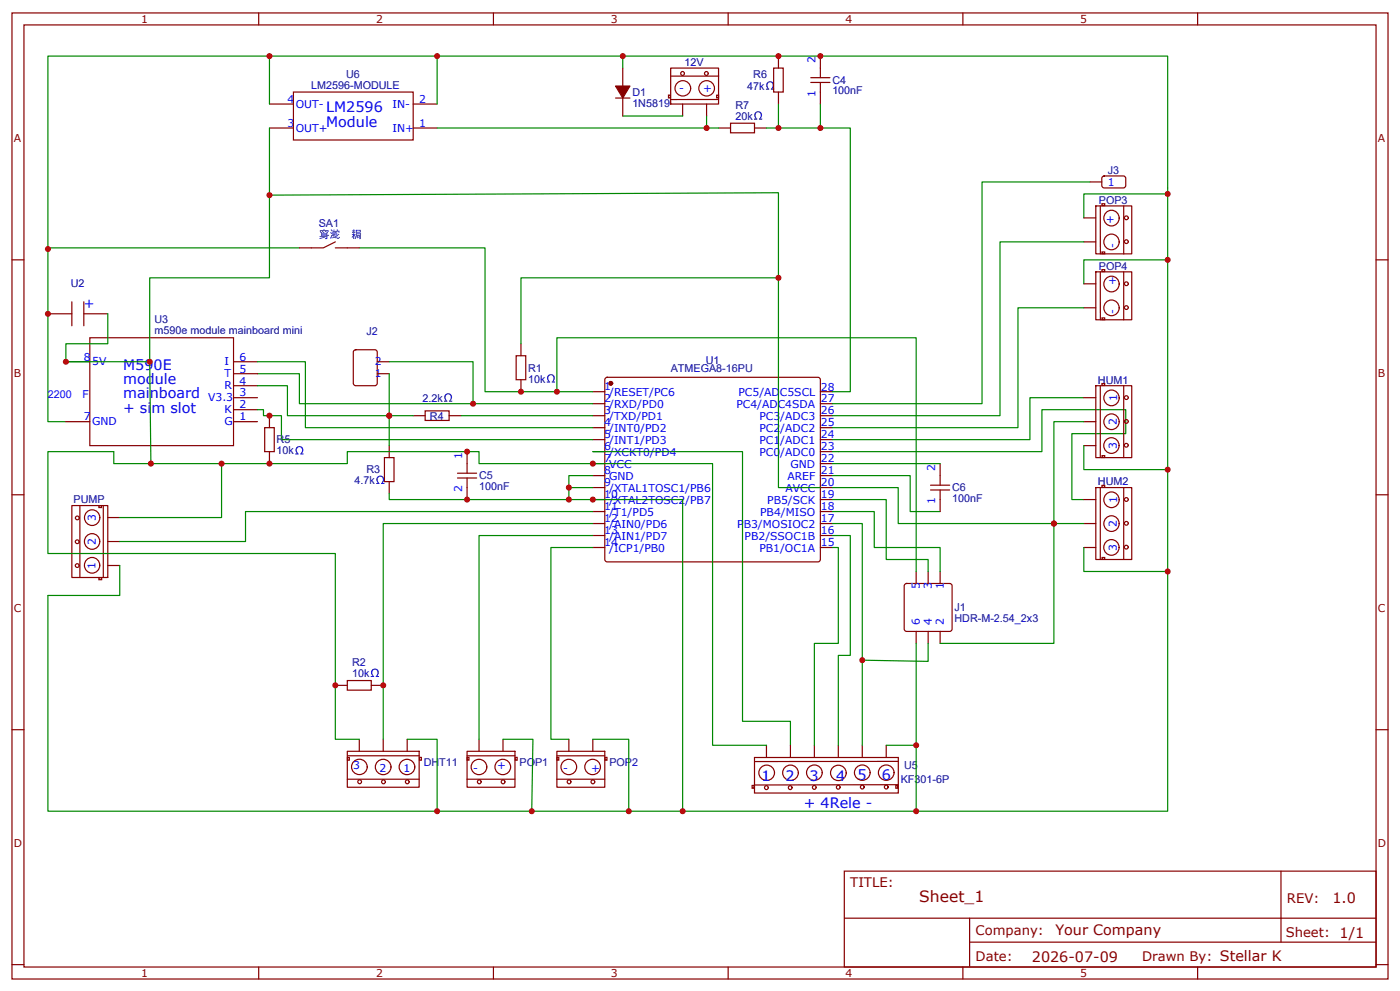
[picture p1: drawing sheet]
<svg xmlns="http://www.w3.org/2000/svg" width="412mm" height="292mm" viewBox="0 0 412 292" stroke-linecap="round" stroke-linejoin="round" font-family="sans-serif">
<!-- layer: Layer 1 -->
<g fill="none" stroke="#870000" stroke-width=".35">
<path d="M3.5 3.8h405.4v284.3h-405.4zM7.1 7.3h398.2v277.3h-398.2zM76.2 3.8v3.5M145.3 3.8v3.5M214.5 3.8v3.5M283.6 3.8v3.5M352.8 3.8v3.5M3.5 76.5h3.6M405.3 76.5h3.6M174.6 115.3h3.6M174.6 118.8h3.6M178.4 111.3l.5-.2h62l.5 .2 .3 .5v52.9l-.3 .5-.5 .2h-62l-.5-.3-.2-.4v-52.9z"/>
<path d="M241.7 115.3h3.5M241.7 118.8h3.5M174.6 122.3h3.6M174.6 125.9h3.6M174.6 129.4h3.6M174.6 132.9h3.6M174.6 136.5h3.6M174.6 140h3.6M241.7 122.3h3.5M241.7 125.9h3.5M241.7 129.4h3.5M241.7 132.9h3.5"/>
<path d="M241.7 136.5h3.5M241.7 140h3.5M3.5 145.6h3.6M174.6 143.5h3.6M174.6 147h3.6M174.6 150.6h3.6M174.6 154.1h3.6M174.6 157.6h3.6M241.7 143.5h3.5M241.7 147h3.5M241.7 150.6h3.5M241.7 154.1h3.5"/>
<path d="M241.7 157.6h3.5M405.3 145.6h3.6M174.6 161.1h3.6M241.7 161.1h3.5M266.6 171.9l.5-.2h12.7l.5 .2 .2 .5v12.7l-.3 .5-.4 .2h-12.7l-.5-.2-.3-.5v-12.7zM269.9 168.2v3.5M273.4 168.2v3.5M276.9 168.2v3.5M269.9 185.8v3.6M273.4 185.8v3.6M276.9 185.8v3.6M3.5 214.8h3.6"/>
<path d="M405.3 214.8h3.6M248.7 256.4h156.6v28.2h-156.6zM377.3 256.4v20.9M248.7 270.2h156.5M285.6 277.3h119.6M285.6 270.2v14.2M3.5 283.9h3.6M76.2 284.6v3.5M145.3 284.6v3.5M214.5 284.6v3.5M283.6 284.6v3.5M352.8 284.6v3.5"/>
<path d="M405.3 283.9h3.6"/>
</g>
<circle cx="179.9" cy="112.8" r=".53" fill="#870000" stroke="#870000" stroke-width=".35"/>
<path d="M161.3 110.6a1.2 1.2 0 0 1 1.9-.1 1.2 1.2 0 0 1-.2 1.8h.5v.3h-1v-.2a.94 .94 0 0 0 .6-1.3 .94 .94 0 0 0-1.4-.4l-.2 1 .5 .9h-.9v-.3h.5l-.4-.7z" fill="#000080"/>
<path d="M152 104.7h2.9v7.1h-2.9zM153.5 101.2v3.5M153.5 111.8v3.5" fill="none" stroke="#870000" stroke-width=".35"/>
<path d="M111.1 140.4a1.2 1.2 0 0 1 1.8 0 1.2 1.2 0 0 1-.2 1.8h.5v.3h-.9v-.3a.94 .94 0 0 0 .5-1.3 .94 .94 0 0 0-1.4-.3l-.1 .9 .5 1h-1v-.3h.5l-.4-.7z" fill="#000080"/>
<path d="M113.2 134.7h2.9v7h-2.9zM114.7 131.2v3.5M114.7 141.7v3.6" fill="none" stroke="#870000" stroke-width=".35"/>
<path d="M131.1 116.2a1.2 1.2 0 0 1 1.8-.1 1.2 1.2 0 0 1-.2 1.8h.5v.3h-.9v-.2a.94 .94 0 0 0 .5-1.3 .94 .94 0 0 0-1.4-.4l-.1 1 .5 .9h-1v-.3h.5l-.4-.7z" fill="#000080"/>
<path d="M121.7 122.3h3.5M125.2 120.9h7.1v2.9h-7.1zM132.3 122.3h3.5" fill="none" stroke="#870000" stroke-width=".35"/>
<path d="M225.9 24.4a1.2 1.2 0 0 1 1.8-.1 1.2 1.2 0 0 1-.2 1.8h.5v.3h-.9v-.2a.94 .94 0 0 0 .5-1.3 .94 .94 0 0 0-1.3-.4l-.2 .9 .5 1h-1v-.3h.6l-.5-.7z" fill="#000080"/>
<g fill="none" stroke="#870000" stroke-width=".35">
<path d="M229.3 16.5v3.5M227.9 20h2.8v7.1h-2.8zM229.3 27.1v3.5M21.2 148.8h10.5v21.2h-10.5zM23.5 148.8v21.2M29.1 148.8h.8v.6h-.8zM30.4 148.9v21.1M31.7 159.4h3.6M31.7 152.3h3.6M29.1 170h.8v.6h-.8zM31.7 166.4h3.6"/>
<circle cx="22.8" cy="159.5" r=".56"/>
<circle cx="22.8" cy="152.4" r=".56"/>
<circle cx="27.1" cy="159.4" r="2.28"/>
<circle cx="27.1" cy="152.4" r="2.28"/>
<circle cx="22.8" cy="166.5" r=".56"/>
<circle cx="27.1" cy="166.4" r="2.28"/>
</g>
<path d="M105.8 73h37.1v42.3h31.7M164 115.3v-15.9h105.9v68.8M174.6 132.9h44.1v79.4h14.1v7.1M174.6 140h-7v7h33.5v91.8M245.2 140h22.9v10.6h8.8M167.6 143.5h7" fill="none" stroke="#008700" stroke-width=".35"/>
<path d="M222.4 33.2a1.2 1.2 0 0 1 1.8-.1 1.2 1.2 0 0 1-.2 1.8h.5v.3h-.9v-.2a.94 .94 0 0 0 .5-1.3 .94 .94 0 0 0-1.4-.4l-.1 1 .5 .9h-1v-.3h.5l-.4-.7z" fill="#000080"/>
<g fill="none" stroke="#870000" stroke-width=".35">
<path d="M241.7 16.5v6.4M196.9 28h.6v.8h-.6zM197.6 20h14.1v10.6h-14.1zM197.6 22.4h14.1M201.1 30.6v3.5M208.1 30.6v3.5M211.1 28h.6v.8h-.6zM211.7 37.7h3.5M211.7 29.3h-14.1M215.2 36.3h7v2.8h-7zM222.2 37.7h3.6M238.8 24.3h5.7"/>
<path d="M238.8 22.9h5.7M241.7 24.3v6.3M321 53.6h3.6M324.6 60h.8v.5h-.8zM324.8 52l.5-.2h5.9l.4 .7-.1 2.4-.6 .4-5.9-.1-.4-.6v-2.1zM319.3 64.1h3.5M319.3 71.2h3.5M322.8 60.6h10.6v14.1h-10.6zM324.1 60.6v14.1M324.6 79.4h.8v.5h-.8zM324.6 74.2h.8v.5h-.8zM331 60.6v14.2"/>
<path d="M319.3 83.5h3.5M319.3 90.6h3.5M322.8 80h10.6v14.1h-10.6zM324.1 80v14.1M324.6 93.6h.8v.5h-.8zM331 80v14.2M104.3 103.1l.5-.2h5.6l.7 .5v9.4l-.4 .7h-5.9l-.7-.4v-9.5zM111.1 110h3.6M111.1 106.5h3.6M134.8 139.3h5.6M137.6 132.9v6.4M276.9 136.5v6.3"/>
<path d="M134.8 140.7h5.6M137.6 140.7v6.3M274.1 144.2h5.7M274.1 142.8h5.7M276.9 144.2v6.4M105.8 217.6v3.5M112.9 217.6v3.5M119.9 217.6v3.5M141.1 217.6v3.5M148.2 217.6v3.5M167.6 217.6v3.5M174.6 217.6v3.5"/>
<path d="M225.8 219.4v3.5M232.8 219.4v3.5M239.9 219.4v3.5M246.9 219.4v3.5M254 219.4v3.5M261.1 219.4v3.5M102.3 221.1h21.2v10.6h-21.2zM102.3 229.3h21.2M102.3 223h.6v.7h-.6zM102.4 222.4h21.1M123.5 222.9h.6v.8h-.6zM137.5 229.3h14.2"/>
<path d="M137.6 221.1h14.1v10.6h-14.1zM137.6 222.9h.5v.8h-.5zM151.7 222.4l-14.1 .1M151.8 222.9h.5v.8h-.5zM164 229.3h14.2M164 221.1h14.2v10.6h-14.2zM164.1 222.9h.5v.8h-.5zM178.2 222.4l-14.2 .1M178.2 222.9h.6v.8h-.6zM221.5 231.2h.6v.8h-.6zM222.2 223h42.4v10.4h-42.4zM263.9 231.2h.5v.8h-.5z"/>
<path d="M264.5 224.1h-42.3M264.5 231h-42.3"/>
<circle cx="201" cy="21.6" r=".56"/>
<circle cx="201.2" cy="26" r="2.28"/>
<circle cx="208.1" cy="21.6" r=".56"/>
<circle cx="208.2" cy="26" r="2.28"/>
<circle cx="327.4" cy="71.2" r="2.28"/>
<circle cx="327.4" cy="64.2" r="2.28"/>
<circle cx="331.8" cy="64.1" r=".56"/>
<circle cx="331.8" cy="71.1" r=".56"/>
<circle cx="327.4" cy="90.6" r="2.28"/>
<circle cx="327.4" cy="83.6" r="2.28"/>
<circle cx="331.8" cy="83.5" r=".56"/>
<circle cx="331.8" cy="90.5" r=".56"/>
<circle cx="105.9" cy="225.7" r="2.28"/>
<circle cx="105.9" cy="230.1" r=".56"/>
<circle cx="112.9" cy="225.7" r="2.28"/>
<circle cx="112.9" cy="230.1" r=".56"/>
<circle cx="119.9" cy="225.7" r="2.28"/>
<circle cx="120" cy="230.1" r=".56"/>
<circle cx="141.1" cy="225.7" r="2.28"/>
<circle cx="141.2" cy="230.1" r=".56"/>
<circle cx="148.1" cy="225.7" r="2.28"/>
<circle cx="148.2" cy="230.1" r=".56"/>
<circle cx="167.6" cy="225.7" r="2.28"/>
<circle cx="167.6" cy="230.1" r=".56"/>
<circle cx="174.6" cy="225.7" r="2.28"/>
<circle cx="174.6" cy="230.1" r=".56"/>
<circle cx="225.7" cy="231.8" r=".56"/>
<circle cx="225.9" cy="227.4" r="2.28"/>
<circle cx="232.8" cy="231.8" r=".56"/>
<circle cx="232.9" cy="227.4" r="2.28"/>
<circle cx="239.8" cy="231.8" r=".56"/>
<circle cx="239.9" cy="227.4" r="2.28"/>
<circle cx="246.9" cy="231.7" r=".56"/>
<circle cx="247" cy="227.5" r="2.28"/>
<circle cx="254" cy="231.6" r=".56"/>
<circle cx="254" cy="227.4" r="2.28"/>
<circle cx="261" cy="231.6" r=".56"/>
<circle cx="261.1" cy="227.4" r="2.28"/>
</g>
<path d="M225.8 37.7h24.7v77.6h-5.3M321 53.6h-31.7v65.2h-44.1M344 57.1h-24.7v7M319.3 71.2h-24.7v51.1h-49.4M344 76.5h-24.7v7M319.3 90.6h-19.4v35.3h-54.7M319.3 117.1h-15.9v12.3h-58.2M245.2 132.9h61.7v-12.3h24.7v7h-15.9v19.4h3.6M174.6 154.1h-61.7v63.5" fill="none" stroke="#008700" stroke-width=".35"/>
<path d="M109.5 197.2a1.2 1.2 0 0 1 1.8 0 1.2 1.2 0 0 1-.2 1.8h.5v.2h-.9v-.2a.94 .94 0 0 0 .5-1.3 .94 .94 0 0 0-1.3-.3l-.2 .9 .5 .9h-1v-.2h.6l-.5-.7z" fill="#000080"/>
<g fill="none" stroke="#870000" stroke-width=".35">
<path d="M79.4 37.7h7M79.4 30.6h7M86.4 27.1h35.3v14.1h-35.3zM121.7 37.7h7.1M121.7 30.6h7.1M14.1 92.4h7.1M21.2 88.8v7.1M24.7 92.4h7M24.7 88.8v7.1M26.5 99.4h42.3v31.8h-42.3zM19.4 106.5h7.1M68.8 117.1h7"/>
<path d="M68.8 110h7M68.8 106.5h7M68.8 113.5h7M319.3 117.1h3.5M322.8 113.5h10.6v21.2h-10.6zM324.1 113.5v21.1M324.6 112.9h.8v.5h-.8zM331 113.5v21.2M19.4 124.1h7.1M68.8 124.1h7M68.8 120.6h7M319.3 124.1h3.5"/>
<path d="M319.3 131.2h3.5M324.6 134.1h.8v.6h-.8zM319.3 147h3.5M319.3 154.1h3.5M322.8 143.5h10.6v21.2h-10.6zM324.1 143.5v21.1M324.6 142.9h.8v.5h-.8zM331 143.5v21.2M319.3 161.1h3.5M324.6 164.1h.8v.5h-.8zM98.8 201.7h3.5M102.3 200.3h7.1v2.8h-7.1z"/>
<path d="M109.4 201.7h3.5"/>
<circle cx="327.4" cy="117.1" r="2.28"/>
<circle cx="331.8" cy="117" r=".56"/>
<circle cx="327.4" cy="131.1" r="2.28"/>
<circle cx="327.4" cy="124.1" r="2.28"/>
<circle cx="331.8" cy="131.1" r=".56"/>
<circle cx="331.8" cy="124" r=".56"/>
<circle cx="327.4" cy="147.1" r="2.28"/>
<circle cx="327.4" cy="154.1" r="2.28"/>
<circle cx="331.8" cy="154" r=".56"/>
<circle cx="331.8" cy="147" r=".56"/>
<circle cx="327.4" cy="161.1" r="2.28"/>
<circle cx="331.8" cy="161" r=".56"/>
</g>
<g fill="none" stroke="#008700" stroke-width=".35">
<path d="M79.4 16.5v14.1M128.8 16.5v14.1M79.4 37.7v44.1h-35.3v24.7l.3 30M183.4 34.1h17.7M208.1 34.1v3.6h-79.3M208.1 37.7h3.6M229.3 30.6v7.1M241.7 30.6v7.1M79.4 57.4l149.9-.7v86.8h12.4M88.2 73h-74.1v.3M229.3 81.8h-75.8v19.4M75.8 110h12.4v8.8h86.4"/>
<path d="M75.8 106.5h14.2v19.4h84.6M75.8 113.5h8.9v8.8h30M114.7 106.5h24.6v12.3M19.4 124.1h-5.3v-107.6h329.9v222.3h-329.9v-63.5h21.2v-8.9M65.3 136.5v15.8h-30M75.8 120.6h1.8v1.7h5.3v7.1h91.7M135.8 122.3h38.8M245.2 136.5h31.7M319.3 131.2v7h24.7M319.3 124.1h-8.9v30h-45.8v-10.6h-19.4M114.7 145.3v1.7h52.9M174.6 157.6h-33.5v60"/>
<path d="M174.6 150.6h-102.3v8.8h-37M245.2 157.6h5.3v35.3h-3.6v26.5M245.2 154.1h8.8v65.3M245.2 147h15.9v17.7h12.3v3.5M245.2 150.6h12.3v10.5h19.4v7.1M319.3 154.1h-8.9v35.3h-33.5M174.6 161.1h-12.3v56.5h5.3M245.2 161.1h1.7v28.3h-7v30M319.3 161.1v7.1h24.7M269.9 189.4v30M273.4 189.4v5.3l-19.4-.4M105.8 217.6h-7v-54.7h-84.7v-30h19.4v3.6h68.8v-3.6h38.8v3.6h68.8v82.9h15.9"/>
<path d="M119.9 217.6h8.9v21.2M148.2 217.6h8.8l-.4 21.2M174.6 217.6h10.6v21.2M261.1 219.4h8.8v19.4"/>
</g>
<path d="M105.4 69.3v.4h.3v-.4zM105.2 69.1h.7v.9l-.5-.1v.2h-.2zM105.1 67.9v.3h.9v-.3zM104.9 67.6h1.3v.9l-1.1-.1v.3h1.3l-.2 1.6-.3 .1-.1-.3 .3-.1v-1.1h-1l-.2 1.2-.2 .3-.2-.2 .4-.8zM103.7 67.9h.4v-.4l.3 .1-.1 .3h.4v.2h-.4v.3l.4-.1v.3h-.4v.3h.4v.2h-.4v.2l.2-.1 .2 .3-.1 .2-.3-.4 .1 1h-.3v-.9l-.4 .6-.1-.2 .5-.7h-.4v-.2h.4v-.3h-.3v-.3l.3 .1v-.3h-.4zM99.2 67.6l.2-.1 .2 .3-.3 .1zM99.1 68.5h.3l-.1 .7 .4-.4 .3 .2-.7 .5 .1 .5h.3l.2-.4 .2 .2-.3 .4-.7-.1zM98.9 67.9h1.1v.6h-.2v-.4h-.7v.4h-.2zM98.5 68.3l.1 .7zM98.1 68.3l.2 .7zM98.3 67.6h.3l-.1 .5h.3v1.2l-.3-.1v.6l.3-.4 .2 .7h-.2l-.1-.2-.8 .3v-.3l.4-.1v-.6l-.4 .3v-1.4h.4zM97.4 67.7l.2-.2 .4 .4-.2 .2zM97.4 68.3l.5 .4-.2 .2-.4-.3zM97.6 69.1l.3 .1-.4 1.1-.3-.2zM95.8 68l.8 .4-.1 .2-.8-.4zM94.9 69.4v.1h1.3zM94.9 69.1v.1h1.3v-.1zM94.9 68.7v.2h1.3v-.2zM94.3 68.4l.8-.4 .2 .2-.9 .4zM94.2 67.7l1.2 .1-.2-.2 .3-.1 .2 .3 1.1-.1v.5h-.3v-.3h-2v.3h-.3zM94.6 68.6h.5l.2-.3 .3 .1-.2 .2h1v.7l.3-.2 .2 .2-.5 .2v.8l-.6 .1-.1-.3h.4l.1-.4-2 .6-.2-.2 1.6-.4h-1.4v-.2h.4z" fill="#000080"/>
<path d="M98.8 71.2l-3.6 1.8h-7M98.8 73h7" fill="none" stroke="#870000" stroke-width=".35"/>
<path d="M31.7 92.4v8.8h-12.3v5.3h24.7M114.7 110v21.2M114.7 122.3h7" fill="none" stroke="#008700" stroke-width=".35"/>
<path d="M87.3 131.7a1.2 1.2 0 0 1 1.8 0 1.2 1.2 0 0 1-.2 1.8h.5v.3h-1v-.3a.94 .94 0 0 0 .6-1.3 .94 .94 0 0 0-1.4-.3l-.1 .9 .5 1h-1v-.3h.5l-.4-.7z" fill="#000080"/>
<path d="M181.3 28.9h4.3M183.4 20v5.3M183.4 28.9v5.2M78 125.9h2.8v7h-2.8zM79.4 122.3v3.6M79.4 132.9v3.6" fill="none" stroke="#870000" stroke-width=".35"/>
<path d="M181.3 25.3h4.3l-2.2 3.6z" fill="#870000"/>
<path d="M181.3 25.3h4.3l-2.2 3.6z" fill="none" stroke="#870000" stroke-width=".35"/>
<path d="M183.4 16.5v3.5" fill="none" stroke="#008700" stroke-width=".35"/>
<g fill="#c00">
<circle cx="164" cy="115.3" r=".88"/>
<circle cx="153.5" cy="115.3" r=".88"/>
<circle cx="137.6" cy="132.9" r=".88"/>
<circle cx="167.6" cy="143.5" r=".88"/>
<circle cx="167.6" cy="147" r=".88"/>
<circle cx="344" cy="138.2" r=".88"/>
<circle cx="344" cy="168.2" r=".88"/>
<circle cx="310.4" cy="154.1" r=".88"/>
<circle cx="269.9" cy="219.4" r=".88"/>
<circle cx="174.6" cy="136.5" r=".88"/>
<circle cx="174.6" cy="147" r=".88"/>
<circle cx="201.1" cy="238.8" r=".88"/>
<circle cx="156.6" cy="238.8" r=".88"/>
<circle cx="185.2" cy="238.8" r=".88"/>
<circle cx="269.9" cy="238.8" r=".88"/>
<circle cx="128.8" cy="238.8" r=".88"/>
<circle cx="112.9" cy="201.7" r=".88"/>
<circle cx="229.3" cy="16.5" r=".88"/>
<circle cx="241.7" cy="16.5" r=".88"/>
<circle cx="98.8" cy="201.7" r=".88"/>
<circle cx="344" cy="76.5" r=".88"/>
<circle cx="344" cy="57.1" r=".88"/>
<circle cx="79.4" cy="16.5" r=".88"/>
<circle cx="128.8" cy="16.5" r=".88"/>
<circle cx="229.3" cy="37.7" r=".88"/>
<circle cx="241.7" cy="37.7" r=".88"/>
<circle cx="79.4" cy="57.4" r=".88"/>
<circle cx="208.1" cy="37.7" r=".88"/>
<circle cx="44.1" cy="106.5" r=".88"/>
<circle cx="229.3" cy="81.8" r=".88"/>
<circle cx="14.1" cy="73.3" r=".88"/>
<circle cx="14.1" cy="92.4" r=".88"/>
<circle cx="19.4" cy="106.5" r=".88"/>
<circle cx="137.6" cy="147" r=".88"/>
<circle cx="114.7" cy="122.3" r=".88"/>
<circle cx="139.3" cy="118.8" r=".88"/>
<circle cx="254" cy="194.3" r=".88"/>
<circle cx="65.3" cy="136.5" r=".88"/>
<circle cx="44.5" cy="136.5" r=".88"/>
<circle cx="79.4" cy="136.5" r=".88"/>
<circle cx="79.4" cy="122.3" r=".88"/>
<circle cx="183.4" cy="16.5" r=".88"/>
</g>
<text font-size="4.6" fill="#800" x="270.8" y="265.4">Sheet_1</text>
<g font-size="4.2" fill="#00f">
<text x="96.1" y="33.1">LM2596</text>
<text x="96.1" y="37.3">Module</text>
<text x="36.3" y="108.8">M590E</text>
<text x="36.3" y="113">module</text>
<text x="36.3" y="117.2">mainboard</text>
<text x="36.3" y="121.5">+ sim slot</text>
<text x="224.4" y="229.8">1</text>
<text x="231.4" y="229.8">2</text>
<text x="238.5" y="229.8">3</text>
<text x="246.3" y="229.8">4</text>
<text x="252.6" y="229.5">5</text>
<text x="259.7" y="229.5">6</text>
<text x="236.8" y="237.7">+ 4Rele -</text>
</g>
<g font-size="4.2" fill="#800">
<text x="392.5" y="265.7">1.0</text>
<text x="310.9" y="275.2">Your Company</text>
<text x="304" y="283">2026-07-09</text>
</g>
<text font-size="3.9" fill="#00f" x="24.7" y="90.6">+</text>
<g font-size="3.9" fill="#800">
<text x="250.5" y="261">TITLE:</text>
<text x="379.1" y="265.7">REV:</text>
<text x="287.4" y="275.2">Company:</text>
<text x="378.7" y="275.8">Sheet: 1/1</text>
<text x="287.4" y="282.9">Date:</text>
<text x="336.4" y="282.9">Drawn By: Stellar K</text>
</g>
<g font-size="3.2" fill="#800">
<text x="41.6" y="6.8">1</text>
<text x="110.8" y="6.8">2</text>
<text x="179.9" y="6.8">3</text>
<text x="249.1" y="6.8">4</text>
<text x="318.2" y="6.8">5</text>
<text x="4.1" y="41.9">A</text>
<text x="405.9" y="41.9">A</text>
<text x="4.1" y="111.1">B</text>
<text x="405.9" y="111.1">B</text>
<text x="4.1" y="180.2">C</text>
<text x="405.9" y="180.2">C</text>
<text x="4.1" y="249.3">D</text>
<text x="405.9" y="249.3">D</text>
<text x="41.6" y="287.6">1</text>
<text x="110.8" y="287.6">2</text>
<text x="179.9" y="287.6">3</text>
<text x="249.1" y="287.6">4</text>
<text x="318.2" y="287.6">5</text>
</g>
<g font-size="3.2" fill="#000080">
<text x="102" y="22.9">U6</text>
<text x="201.7" y="19.4">12V</text>
<text x="221.9" y="22.9">R6</text>
<text x="91.7" y="26.3">LM2596-MODULE</text>
<text x="186.3" y="28.3">D1</text>
<text x="220.1" y="26.4">47k</text>
<text x="245.2" y="27.8">100nF</text>
<text x="245.2" y="24.6">C4</text>
<text x="186.3" y="31.4">1N5819</text>
<text x="216.6" y="35.2">20k</text>
<text x="216.6" y="32">R7</text>
<text x="326.3" y="51.2">J3</text>
<text x="323.7" y="60">POP3</text>
<text x="93.9" y="67">SA1</text>
<text x="323.7" y="79.4">POP4</text>
<text x="20.8" y="84.6">U2</text>
<text x="45.5" y="95.2">U3</text>
<text x="45.5" y="98.4">m590e module mainboard mini</text>
<text x="108" y="98.7">J2</text>
<text x="207.9" y="107.1">U1</text>
<text x="155.6" y="112.6">10k</text>
<text x="155.6" y="109.4">R1</text>
<text x="197.6" y="109.4">ATMEGA8-16PU</text>
<text x="323.4" y="112.9">HUM1</text>
<text x="124.4" y="118.2">2.2k</text>
<text x="126.7" y="123.5">R4</text>
<text x="81.5" y="130.5">R5</text>
<text x="81.5" y="133.8">10k</text>
<text x="104.4" y="142.5">4.7k</text>
<text x="107.9" y="139.3">R3</text>
<text x="141.1" y="141.1">C5</text>
<text x="323.4" y="142.9">HUM2</text>
<text x="21.7" y="148.2">PUMP</text>
<text x="141.1" y="144.3">100nF</text>
<text x="280.5" y="147.9">100nF</text>
<text x="280.5" y="144.6">C6</text>
<text x="281.2" y="179.9">J1</text>
<text x="281.2" y="183.1">HDR-M-2.54_2x3</text>
<text x="103.7" y="196">R2</text>
<text x="103.7" y="199.2">10k</text>
<text x="124.8" y="225.4">DHT11</text>
<text x="153" y="225.4">POP1</text>
<text x="179.5" y="225.4">POP2</text>
<text x="266.3" y="226.4">U5</text>
<text x="265.3" y="230.5">KF301-6P</text>
</g>
<g font-size="3.2" fill="#00f">
<text x="240.2" y="18.6" transform="rotate(-90 240.2 18.6)">2</text>
<text x="200.1" y="27.1">-</text>
<text x="207.2" y="27.1">+</text>
<text x="240.2" y="28.5" transform="rotate(-90 240.2 28.5)">1</text>
<text x="84.7" y="30.3">4</text>
<text x="87.1" y="31.7">OUT-</text>
<text x="115.6" y="31.7">IN-</text>
<text x="123.5" y="30.3">2</text>
<text x="84.7" y="37.3">3</text>
<text x="87.1" y="38.7">OUT+</text>
<text x="115.6" y="38.7">IN+</text>
<text x="123.5" y="37.3">1</text>
<text x="326.3" y="54.6">1</text>
<text x="328.1" y="65.9" transform="rotate(-90 328.1 65.9)">+</text>
<text x="328.8" y="72.9" transform="rotate(-90 328.8 72.9)">-</text>
<text x="328.8" y="84" transform="rotate(-90 328.8 84)">+</text>
<text x="328.8" y="92.3" transform="rotate(-90 328.8 92.3)">-</text>
<text x="24.7" y="106.1">8</text>
<text x="27.2" y="107.5">5V</text>
<text x="66.2" y="107.5">I</text>
<text x="70.6" y="106.1">6</text>
<text x="110.4" y="107.5">2</text>
<text x="66.2" y="111.1">T</text>
<text x="70.6" y="109.6">5</text>
<text x="70.6" y="113.2">4</text>
<text x="110.4" y="111.1">1</text>
<text x="14.1" y="117.1">2200</text>
<text x="24.3" y="117.1">F</text>
<text x="61.3" y="118.1">V3.3</text>
<text x="66.2" y="114.6">R</text>
<text x="70.6" y="116.7">3</text>
<text x="178" y="114.9">1</text>
<text x="178" y="118.5">2</text>
<text x="179.5" y="116.7">/RESET/PC6</text>
<text x="217.5" y="116.7">PC5/ADC5SCL</text>
<text x="241.8" y="118.5">27</text>
<text x="241.8" y="114.9">28</text>
<text x="329.1" y="118.1" transform="rotate(-90 329.1 118.1)">1</text>
<text x="24.7" y="123.8">7</text>
<text x="27.2" y="125.2">GND</text>
<text x="66.2" y="125.2">G</text>
<text x="66.2" y="121.6">K</text>
<text x="70.6" y="123.8">1</text>
<text x="70.6" y="120.2">2</text>
<text x="178" y="122">3</text>
<text x="178" y="125.5">4</text>
<text x="179.5" y="120.2">/RXD/PD0</text>
<text x="179.5" y="123.8">/TXD/PD1</text>
<text x="216.9" y="120.2">PC4/ADC4SDA</text>
<text x="223.7" y="123.8">PC3/ADC3</text>
<text x="241.8" y="125.5">25</text>
<text x="241.8" y="122">26</text>
<text x="329" y="125.2" transform="rotate(-90 329 125.2)">2</text>
<text x="178" y="129">5</text>
<text x="179.5" y="127.3">/INT0/PD2</text>
<text x="179.5" y="130.8">/INT1/PD3</text>
<text x="223.7" y="130.8">PC1/ADC1</text>
<text x="223.7" y="127.3">PC2/ADC2</text>
<text x="241.8" y="129">24</text>
<text x="136.2" y="135" transform="rotate(-90 136.2 135)">1</text>
<text x="178" y="132.6">6</text>
<text x="178" y="136.1">7</text>
<text x="179.5" y="134.3">/XCKT0/PD4</text>
<text x="179.5" y="137.9">VCC</text>
<text x="223.7" y="134.3">PC0/ADC0</text>
<text x="232.9" y="137.9">GND</text>
<text x="241.8" y="136.1">22</text>
<text x="241.8" y="132.6">23</text>
<text x="329" y="132.2" transform="rotate(-90 329 132.2)">3</text>
<text x="178" y="139.6">8</text>
<text x="178" y="143.2">9</text>
<text x="179.5" y="141.4">GND</text>
<text x="231.9" y="141.4">AREF</text>
<text x="241.8" y="143.2">20</text>
<text x="241.8" y="139.6">21</text>
<text x="275.5" y="138.6" transform="rotate(-90 275.5 138.6)">2</text>
<text x="136.2" y="144.9" transform="rotate(-90 136.2 144.9)">2</text>
<text x="178" y="146.7">10</text>
<text x="179.5" y="144.9">/XTAL1TOSC1/PB6</text>
<text x="179.5" y="148.4">/XTAL2TOSC2/PB7</text>
<text x="226" y="148.4">PB5/SCK</text>
<text x="231.4" y="144.9">AVCC</text>
<text x="241.8" y="146.7">19</text>
<text x="275.5" y="148.4" transform="rotate(-90 275.5 148.4)">1</text>
<text x="329.1" y="148.1" transform="rotate(-90 329.1 148.1)">1</text>
<text x="28.2" y="153.4" transform="rotate(-90 28.2 153.4)">3</text>
<text x="178" y="150.2">11</text>
<text x="178" y="153.7">12</text>
<text x="179.5" y="152">/T1/PD5</text>
<text x="179.5" y="155.5">/AIN0/PD6</text>
<text x="217.2" y="155.5">PB3/MOSIOC2</text>
<text x="223.9" y="152">PB4/MISO</text>
<text x="241.8" y="153.7">17</text>
<text x="241.8" y="150.2">18</text>
<text x="329" y="155.2" transform="rotate(-90 329 155.2)">2</text>
<text x="28.3" y="160.4" transform="rotate(-90 28.3 160.4)">2</text>
<text x="178" y="157.3">13</text>
<text x="178" y="160.8">14</text>
<text x="179.5" y="159">/AIN1/PD7</text>
<text x="219.3" y="159">PB2/SSOC1B</text>
<text x="241.8" y="160.8">15</text>
<text x="241.8" y="157.3">16</text>
<text x="28.1" y="167.5" transform="rotate(-90 28.1 167.5)">1</text>
<text x="179.5" y="162.6">/ICP1/PB0</text>
<text x="223.7" y="162.6">PB1/OC1A</text>
<text x="329" y="162.2" transform="rotate(-90 329 162.2)">3</text>
<text x="270.9" y="173.5" transform="rotate(-90 270.9 173.5)">5</text>
<text x="274.5" y="173.5" transform="rotate(-90 274.5 173.5)">3</text>
<text x="278" y="173.5" transform="rotate(-90 278 173.5)">1</text>
<text x="270.9" y="184.1" transform="rotate(-90 270.9 184.1)">6</text>
<text x="274.5" y="184.1" transform="rotate(-90 274.5 184.1)">4</text>
<text x="278" y="184.1" transform="rotate(-90 278 184.1)">2</text>
<text x="104.1" y="226.4">3</text>
<text x="111.8" y="227.1">2</text>
<text x="118.9" y="227.2">1</text>
<text x="139.4" y="227.1">-</text>
<text x="146.4" y="226.4">+</text>
<text x="165.9" y="227.1">-</text>
<text x="174.1" y="227.2">+</text>
</g>
</svg>
